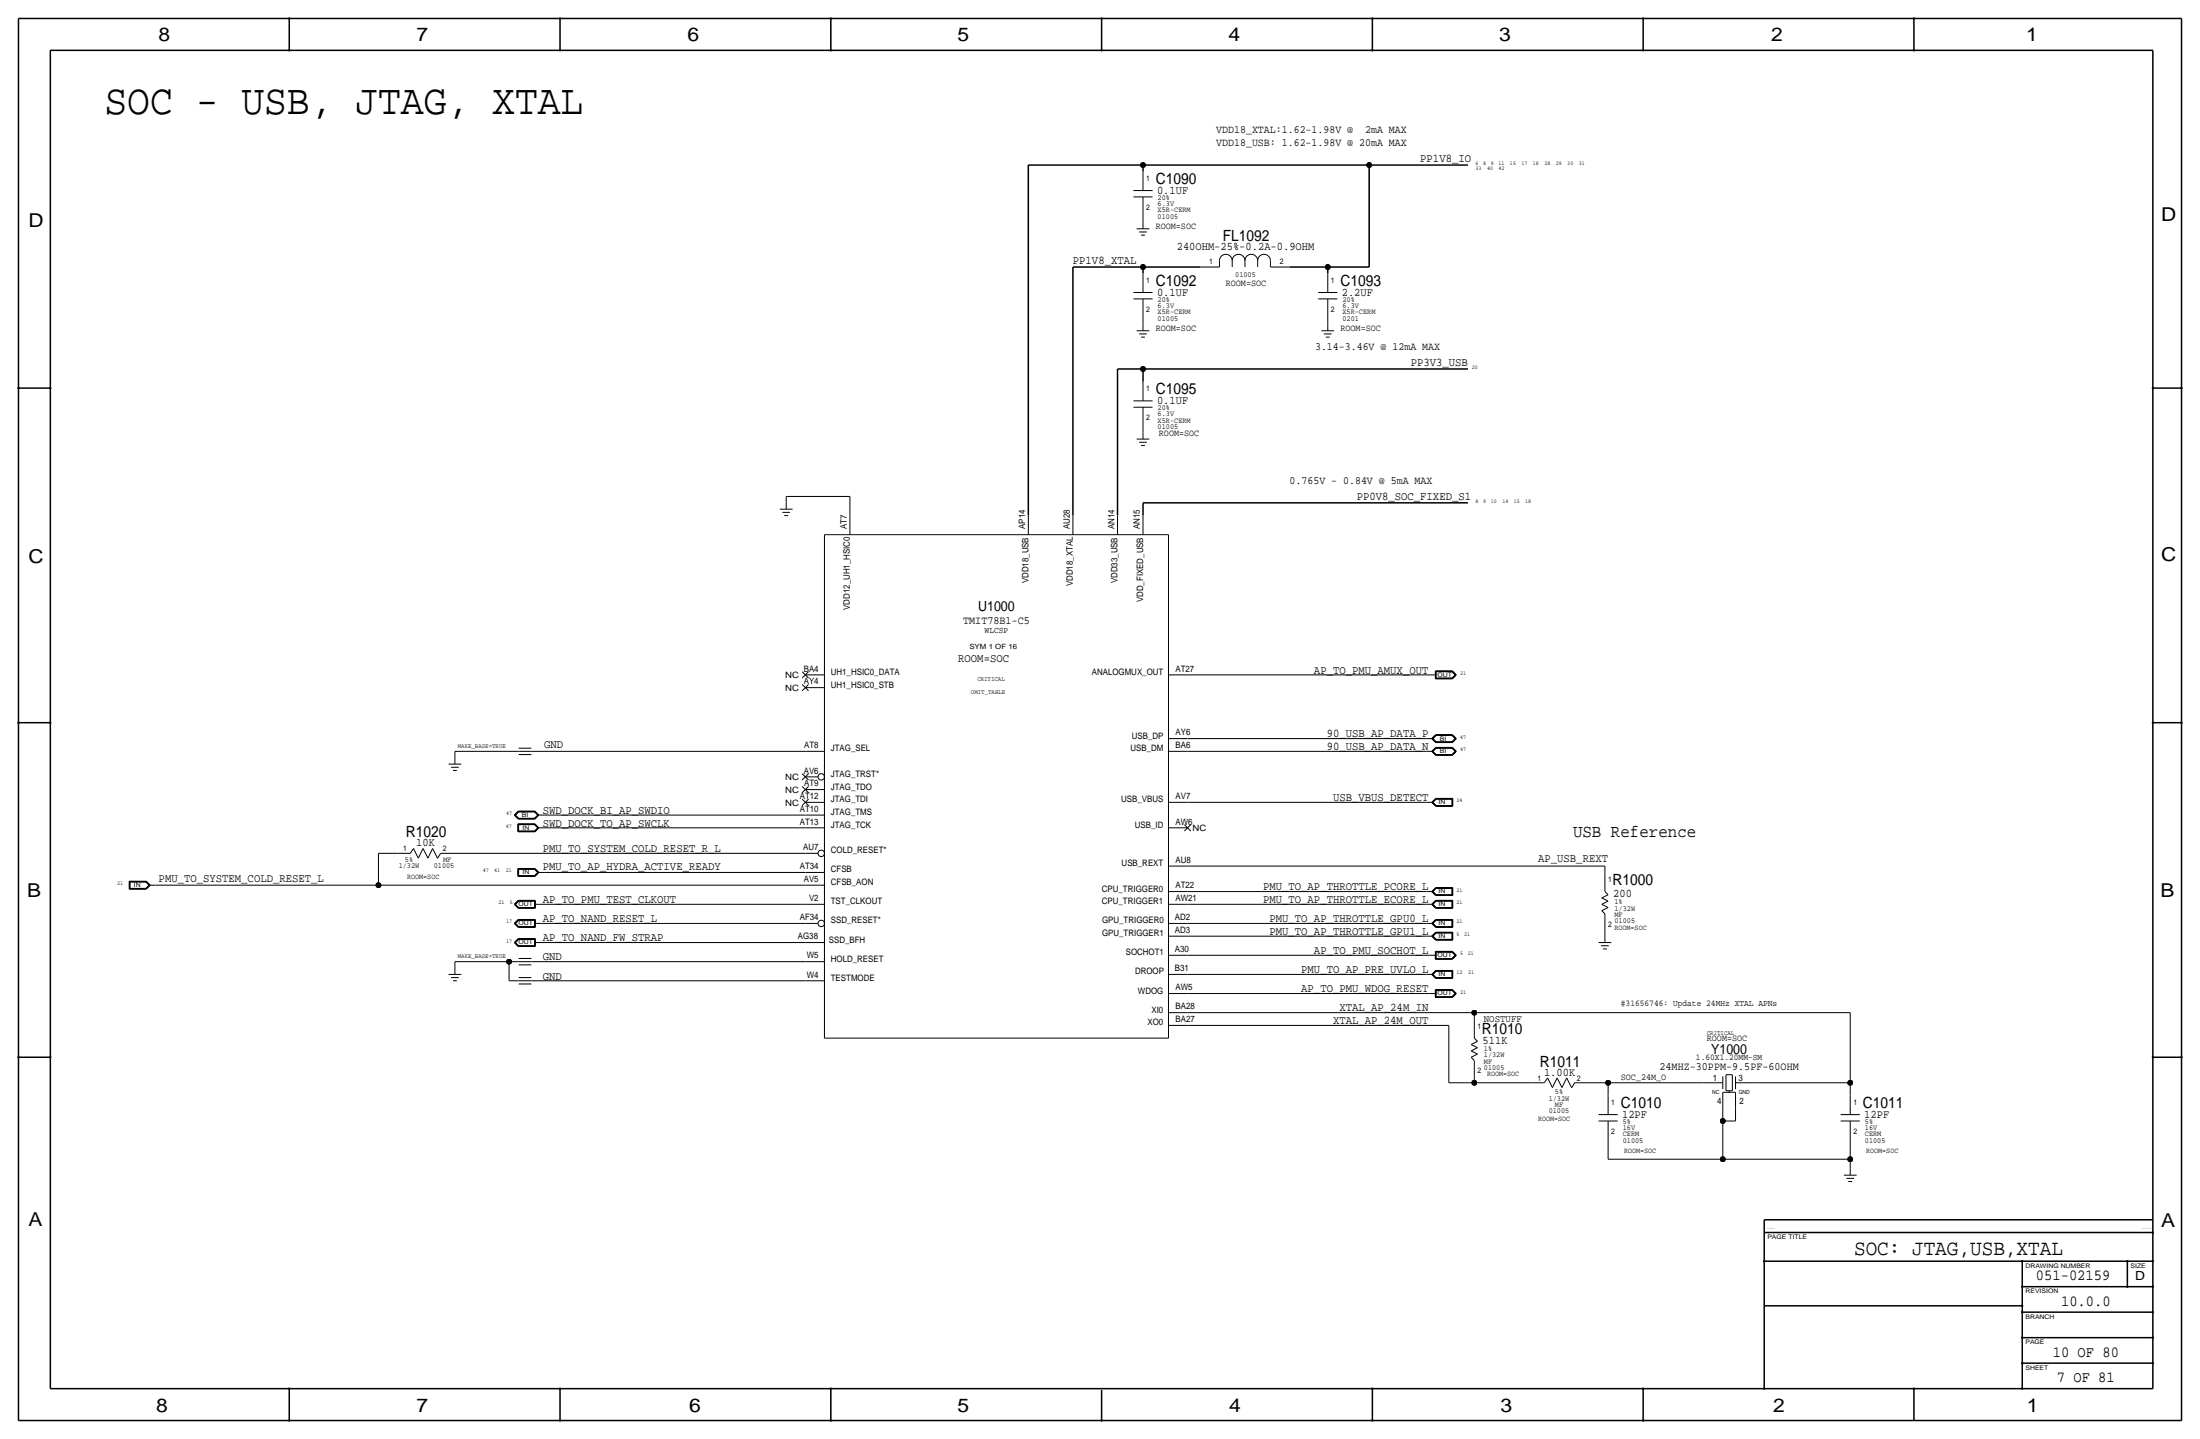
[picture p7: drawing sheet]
<svg xmlns="http://www.w3.org/2000/svg" width="877mm" height="574mm" viewBox="0 0 877 574" stroke-linecap="round" stroke-linejoin="round" font-family="sans-serif">
<g fill="none" stroke="#000" stroke-width=".4">
<path d="M451.9 78.5h7.6zM451.9 75.9h7.6zM455.7 68.3v7.6zM455.7 78.5v7.6zM453.1 91.2h5.1zM454.2 92.5h3zM454.9 93.7h1.5zM455.7 86.1v2.5zM455.7 88.6v2.6zM451.9 119.1h7.6zM451.9 116.6h7.6zM455.7 109v7.6z"/>
<path d="M455.7 119.1v7.6zM478.5 106.4h7.7zM486.2 103.9v2.5zM486.2 103.9a2.54 2.54 0 0 1 2.5-2.5 2.54 2.54 0 0 1 2.5 2.5 2.54 2.54 0 0 1 2.6-2.5 2.54 2.54 0 0 1 2.5 2.5 2.54 2.54 0 0 1 2.6-2.5 2.54 2.54 0 0 1 2.5 2.5 2.54 2.54 0 0 1 2.5-2.5 2.54 2.54 0 0 1 2.6 2.5M491.2 103.9v2.5zM496.3 103.9v2.5zM501.4 103.9v2.5zM506.5 106.4h7.6zM506.5 103.9v2.5zM525.5 119.1h7.6zM525.5 116.6h7.6zM529.3 109v7.6z"/>
<path d="M529.3 119.1v7.6zM453.1 131.8h5.1zM454.2 133.1h3zM454.9 134.4h1.5zM455.7 126.7v2.6zM455.7 129.3v2.5zM526.8 131.8h5.1zM527.8 133.1h3.1zM528.6 134.4h1.5zM529.3 126.7v2.6zM529.3 129.3v2.5zM451.9 159.8h7.6z"/>
<path d="M455.7 152.1v7.7zM451.9 162.3h7.6zM453.1 175h5.1zM454.2 176.3h3zM454.9 177.5h1.5zM455.7 169.9v2.6zM455.7 162.3v7.6zM455.7 172.5v2.5zM313.4 197.9h25.4zM313.4 197.9v2.5zM338.8 197.9v7.6zM310.9 202.9h5.1z"/>
<path d="M311.9 204.2h3.1zM312.7 205.5h1.5zM313.4 200.4v2.5zM328.7 213.1h137.1zM328.7 213.1v200.7zM338.8 205.5v7.6zM410 205.5v7.6zM427.7 205.5v7.6zM445.5 205.5v7.6zM455.7 205.5v7.6zM465.8 213.1v200.7zM319.8 272.8l2.5 2.5z"/>
<path d="M319.8 267.7l2.5 2.6zM321.1 274.1h7.6zM321.1 269h7.6zM322.3 272.8l-2.5 2.5zM322.3 267.7l-2.5 2.6zM465.8 269h7.7zM473.5 269h96.5zM570 269h2.5zM572.2 267.4h6.8zM572.2 270.6h6.8zM572.2 267.4v3.2zM572.3 267.5v3z"/>
<path d="M572.3 270.5h6.7zM572.3 267.5h6.7zM572.4 267.6h6.5zM572.4 267.6v2.8zM572.4 270.4h6.5zM572.5 267.7h6.4zM572.5 267.7v2.6zM572.5 270.3h6.4zM578.9 267.7l1.2 1.3zM578.9 270.3l1.2-1.3zM578.9 267.6l1.4 1.4zM579 267.5l1.4 1.5z"/>
<path d="M579 270.5l1.4-1.5zM579 267.4l1.6 1.6zM580.3 269l-1.4 1.4zM580.6 269l-1.6 1.6zM181.4 299.5h25.4zM181.4 299.5v2.5zM206.8 299.5h5zM206.8 298.2h5zM211.8 299.5h109.3zM321.1 299.5h7.6zM465.8 294.4h7.7zM465.8 299.5h7.7z"/>
<path d="M473.5 299.5h95.2zM473.5 294.4h95.2zM568.7 299.5h2.5zM568.7 294.4h2.5zM570.8 294.4l1.6-1.6zM570.8 299.5l1.6 1.5zM570.8 294.4l1.6 1.6zM570.9 299.5l1.5 1.4zM570.9 294.4l1.5 1.5zM570.9 299.5l1.5-1.5zM570.9 294.4l1.5-1.5zM571.1 294.4l1.4-1.4z"/>
<path d="M571.1 299.5l1.4 1.3zM571.1 294.4l1.4 1.4zM571.2 299.5l1.3 1.2zM571.2 294.4l1.3 1.3zM571.2 299.5l1.3-1.3zM571.2 294.4l1.3-1.3zM572.4 297.9l-1.6 1.6zM572.4 297.9h6.6zM572.4 292.8h6.6zM572.4 296h6.6zM572.4 295.9h6.6zM572.4 298h6.6z"/>
<path d="M572.4 292.9h6.6zM572.5 298.1h6.4zM572.5 293h6.4zM572.5 298.1l-1.4 1.4zM572.5 295.8h6.4zM572.5 298.2h6.4zM572.5 295.7h6.4zM572.5 293.1h6.4zM578.9 298.2l1.2 1.3zM578.9 293.1l1.2 1.3zM578.9 295.7l1.2-1.3zM578.9 295.8l1.4-1.4z"/>
<path d="M578.9 298.1l1.4 1.4zM578.9 293l1.4 1.4zM579 298l1.4 1.5zM579 292.9l1.4 1.5zM579 295.9l1.4-1.5zM579 297.9l1.6 1.6zM579 292.8l1.6 1.6zM580.6 299.5l-1.6 1.5zM580.6 294.4l-1.6 1.6zM178.8 304.5h5.1zM179.8 305.8h3.1zM180.6 307.1h1.5z"/>
<path d="M181.4 302v2.5zM206.8 300.7h5zM319.8 318.5l2.5 2.6zM319.8 313.4l2.5 2.6zM319.8 308.4l2.5 2.5zM321.1 319.8h7.6zM321.1 314.7h7.6zM321.1 309.6h5zM322.3 318.5l-2.5 2.6zM322.3 313.4l-2.5 2.6zM322.3 308.4l-2.5 2.5zM465.8 319.8h7.7z"/>
<path d="M473.5 319.8h95.2zM568.7 319.8h2.5zM570.8 319.8l1.6 1.6zM570.9 319.8l1.5 1.5zM570.9 319.8l1.5-1.5zM571.1 319.8l1.4 1.4zM571.2 319.8l1.3 1.3zM571.2 319.8l1.3-1.3zM572.4 318.2l-1.6 1.6zM572.4 318.2h6.8zM572.4 301h6.6zM572.4 318.3h6.7z"/>
<path d="M572.4 300.9h6.6zM572.5 318.4l-1.4 1.4zM572.5 318.4h6.5zM572.5 300.8h6.4zM572.5 318.5h6.4zM572.5 300.7h6.4zM578.9 318.5v2.6zM578.9 300.7l1.2-1.2zM578.9 300.8l1.4-1.3zM579 318.4v2.8zM579 300.9l1.4-1.4zM579.1 318.3v3z"/>
<path d="M579.2 318.2v3.2zM164.8 338.2l-1.2 1.9zM164.8 338.2l2 3.8zM168.7 338.2l1.9 3.8zM168.7 338.2l-1.9 3.8zM172.5 338.2l-1.9 3.8zM172.5 338.2l1.9 3.8zM205 324.9l1.6 1.5zM205 324.9l1.6-1.6zM205.2 324.9l1.5 1.4zM205.2 324.9l1.5-1.5zM205.3 324.9l1.4-1.4z"/>
<path d="M205.3 324.9l1.4 1.3zM205.5 324.9l1.3-1.3zM205.5 324.9l1.3 1.2zM206.5 328.4v3.1zM206.5 331.5h6.8zM206.5 328.4h6.8zM206.6 328.5h6.6zM206.6 328.5v2.9zM206.6 331.4h6.6zM206.6 326.4h6.7zM206.6 323.3h6.7zM206.7 323.4h6.5z"/>
<path d="M206.7 328.6v2.7zM206.7 331.3h6.5zM206.7 326.3h6.5zM206.7 328.6h6.5zM206.7 326.2h6.5zM206.7 323.5h6.5zM206.8 328.7h6.3zM206.8 328.7v2.5zM206.8 331.2h6.3zM206.8 326.1h6.3zM206.8 323.6h6.3zM213.1 328.7l1.3 1.2z"/>
<path d="M213.1 323.6l1.3 1.3zM213.1 331.2l1.3-1.3zM213.1 326.1l1.3-1.2zM213.2 326.2l1.3-1.3zM213.2 328.6l1.3 1.3zM213.2 323.5l1.3 1.4zM213.2 331.4l1.5-1.5zM213.2 326.3l1.5-1.4zM213.2 328.5l1.5 1.4zM213.2 323.4l1.5 1.5zM213.3 328.4l1.5 1.5zM213.3 323.3l1.5 1.6z"/>
<path d="M213.3 331.5l1.5-1.6zM213.3 326.4l1.5-1.5zM214.4 329.9h2.5zM214.4 324.9h2.5zM214.5 329.9l-1.3 1.4zM216.9 329.9h104.2zM216.9 324.9h104.2zM321.1 324.9h7.6zM321.1 329.9h7.6zM465.8 329.9h7.7zM472.2 328.7l2.5 2.5zM474.7 328.7l-2.5 2.5z"/>
<path d="M572.4 321.4h6.8zM572.4 321.3h6.7zM572.5 321.2h6.5zM572.5 321.1h6.4zM51.5 351.2h6.8zM51.5 351.2v3.2zM51.5 354.4h6.8zM51.6 351.3h6.7zM51.6 351.3v3zM51.6 354.3h6.7zM51.7 351.4v2.8zM51.7 354.2h6.5z"/>
<path d="M51.7 351.4h6.5zM51.8 351.5h6.4zM51.8 351.5v2.6zM51.8 354.1h6.4zM58.2 351.5l1.2 1.3zM58.2 354.1l1.2-1.3zM58.2 354.2l1.4-1.4zM58.2 351.4l1.4 1.4zM58.3 351.3l1.4 1.5zM58.3 354.4l1.6-1.6zM58.3 351.2l1.6 1.6zM59.4 352.8h2.6z"/>
<path d="M59.7 352.8l-1.4 1.5zM62 352.8h88.9zM150.9 340.1v12.7zM150.9 340.1h7.6zM150.9 352.8h170.2zM158.5 340.1h5.1zM175.7 340.1l-1.3 2zM175.7 340.1h5.7zM181.4 340.1h139.7zM206.5 346.2v3.1zM206.5 349.3h6.8zM206.5 346.2h6.8z"/>
<path d="M206.6 346.3h6.6zM206.6 346.3v2.9zM206.6 349.2h6.6zM206.6 358.9h6.8zM206.7 346.4v2.7zM206.7 349.1h6.5zM206.7 359h6.6zM206.7 346.4h6.5zM206.7 359l-1.5 1.4zM206.7 359.1h6.5zM206.8 346.5h6.3zM206.8 346.5v2.5z"/>
<path d="M206.8 349h6.3zM206.8 359.2h6.3zM213.1 346.5l1.3 1.2zM213.1 349l1.3-1.3zM213.1 359.2v2.5zM213.2 346.4l1.3 1.3zM213.2 349.2l1.5-1.5zM213.2 359.1v2.7zM213.2 346.3l1.5 1.4zM213.3 346.2l1.5 1.5zM213.3 349.3l1.5-1.6zM213.3 359v2.9z"/>
<path d="M213.4 358.9v3.1zM214.4 347.7h2.5zM214.5 347.7l-1.3 1.4zM216.9 347.7h104.2zM321.1 340.1h5zM321.1 352.8h7.6zM321.1 347.7h7.6zM465.8 355.3h7.7zM465.8 345.2h7.7zM473.5 355.3h95.2zM473.5 345.2h166.3zM568.7 355.3h2.5z"/>
<path d="M570.8 355.3l1.6 1.6zM570.9 355.3l1.5 1.5zM570.9 355.3l1.5-1.4zM571.1 355.3l1.4 1.4zM571.2 355.3l1.3 1.3zM571.2 355.3l1.3-1.2zM572.4 358.9l-1.6 1.5zM572.4 353.8l-1.6 1.5zM572.4 356.9h6.8zM572.4 358.9h6.8zM572.4 353.8h6.8zM572.4 359h6.7z"/>
<path d="M572.4 353.9h6.7zM572.4 356.8h6.7zM572.5 359.1l-1.4 1.3zM572.5 354l-1.4 1.3zM572.5 356.7h6.5zM572.5 359.1h6.5zM572.5 354h6.5zM572.5 359.2h6.4zM572.5 354.1h6.4zM572.5 356.6h6.4zM578.9 359.2v2.5zM578.9 354.1v2.5z"/>
<path d="M579 359.1v2.7zM579 354v2.7zM579.1 359v2.9zM579.1 353.9v2.9zM579.2 358.9v3.1zM579.2 353.8v3.1zM638.6 357.9l2.5 1.3zM638.6 357.9l2.5-1.3zM639.8 355.3l1.3 1.3zM639.8 345.2v2.5zM639.8 347.7v7.6zM205 375.7l1.6 1.5z"/>
<path d="M205 368l1.6 1.6zM205 360.4l1.6 1.6zM205 375.7l1.6-1.6zM205 368l1.6-1.5zM205 360.4l1.6-1.5zM205.2 375.7l1.5 1.4zM205.2 368l1.5 1.5zM205.2 360.4l1.5 1.5zM205.2 375.7l1.5-1.5zM205.2 368l1.5-1.4zM205.3 375.7l1.4-1.4zM205.3 368l1.4-1.3z"/>
<path d="M205.3 360.4l1.4-1.3zM205.3 375.7l1.4 1.3zM205.3 368l1.4 1.4zM205.3 360.4l1.4 1.4zM205.5 375.7l1.3-1.3zM205.5 368l1.3-1.2zM205.5 360.4l1.3-1.2zM205.5 375.7l1.3 1.2zM205.5 368l1.3 1.3zM205.5 360.4l1.3 1.3zM206.6 377.2h6.8zM206.6 369.6h6.8z"/>
<path d="M206.6 362h6.8zM206.6 374.1h6.8zM206.6 366.5h6.8zM206.7 374.2h6.6zM206.7 366.6h6.6zM206.7 377.1h6.6zM206.7 369.5h6.6zM206.7 361.9h6.6zM206.7 374.3h6.5zM206.7 366.7h6.5zM206.7 377h6.5zM206.7 369.4h6.5z"/>
<path d="M206.7 361.8h6.5zM206.8 374.4h6.3zM206.8 376.9h6.3zM206.8 366.8h6.3zM206.8 369.3h6.3zM206.8 361.7h6.3zM213.1 374.4v2.5zM213.1 366.8v2.5zM213.1 375.7h2.5zM213.1 368h2.5zM213.1 360.4h2.5zM213.2 374.3v2.7z"/>
<path d="M213.2 366.7v2.7zM213.3 374.2v2.9zM213.3 366.6v2.9zM213.4 374.1v3.1zM213.4 366.5v3.1zM215.6 368h105.5zM215.6 360.4h105.5zM215.6 375.7h105.5zM321.1 375.7h7.6zM321.1 368h5zM321.1 360.4h7.6zM465.8 360.4h7.7z"/>
<path d="M465.8 368h7.7zM465.8 373.1h7.7zM473.5 373.1h95.2zM473.5 368h95.2zM473.5 360.4h95.2zM568.7 373.1h2.5zM568.7 360.4h2.5zM568.7 368h2.5zM570.8 373.1l1.6 1.6zM570.8 360.4l1.6 1.6zM570.8 368l1.6 1.6zM570.9 373.1l1.5 1.5z"/>
<path d="M570.9 360.4l1.5 1.5zM570.9 368l1.5 1.5zM570.9 373.1l1.5-1.4zM570.9 360.4l1.5-1.4zM570.9 368l1.5-1.4zM571.1 373.1l1.4 1.4zM571.1 360.4l1.4 1.4zM571.1 368l1.4 1.4zM571.2 373.1l1.3 1.3zM571.2 360.4l1.3 1.3zM571.2 368l1.3 1.3zM571.2 373.1l1.3-1.2z"/>
<path d="M571.2 360.4l1.3-1.2zM571.2 368l1.3-1.2zM572.2 379.2h6.8zM572.2 379.2v3.1zM572.3 379.3v2.9zM572.3 379.3h6.7zM572.4 371.6l-1.6 1.5zM572.4 366.5l-1.6 1.5zM572.4 374.7h6.8zM572.4 362h6.8zM572.4 369.6h6.8zM572.4 371.6h6.8z"/>
<path d="M572.4 366.5h6.8zM572.4 379.4h6.5zM572.4 371.7h6.7zM572.4 366.6h6.7zM572.4 379.4v2.7zM572.4 374.6h6.7zM572.4 361.9h6.7zM572.4 369.5h6.7zM572.5 371.8l-1.4 1.3zM572.5 366.7l-1.4 1.3zM572.5 374.5h6.5zM572.5 361.8h6.5z"/>
<path d="M572.5 369.4h6.5zM572.5 371.8h6.5zM572.5 366.7h6.5zM572.5 371.9h6.4zM572.5 374.4h6.4zM572.5 361.7h6.4zM572.5 366.8h6.4zM572.5 369.3h6.4zM572.5 379.5h6.4zM572.5 379.5v2.5zM578.9 379.5l1.2 1.2zM578.9 371.9v2.5z"/>
<path d="M578.9 366.8v2.5zM578.9 379.4l1.4 1.3zM579 379.3l1.4 1.4zM579 371.8v2.7zM579 366.7v2.7zM579 379.2l1.6 1.5zM579.1 371.7v2.9zM579.1 366.6v2.9zM579.2 371.6v3.1zM579.2 366.5v3.1zM637.3 375.7h5.1zM638.3 376.9h3z"/>
<path d="M638.6 363l1.2 1.2zM638.6 360.4l2.5 1.3zM638.6 363l2.5-1.3zM638.6 360.4l2.5-1.2zM639.1 378.2h1.5zM639.8 370.6v2.5zM639.8 373.1v2.6zM639.8 364.2v6.4zM178.8 388.4h5.1zM179.8 389.6h3.1zM180.6 390.9h1.5zM181.4 383.3v2.5z"/>
<path d="M181.4 385.8v2.6zM181.4 383.3h21.5zM202.9 383.3h3.9zM202.9 383.3v7.6zM202.9 390.9h3.9zM206.8 392.2h5zM206.8 390.9h5zM206.8 389.6h5zM206.8 384.6h5zM206.8 383.3h5zM206.8 382h5zM211.8 390.9h109.3z"/>
<path d="M211.8 383.3h109.3zM321.1 390.9h7.6zM321.1 383.3h7.6zM465.8 388.4h7.7zM465.8 380.7h7.7zM465.8 396h7.7zM473.5 380.7h96.5zM473.5 388.4h95.2zM473.5 396h96.5zM568.7 388.4h2.5zM570 380.7h2.5zM570 396h2.5z"/>
<path d="M570.8 388.4l1.6-1.6zM570.8 388.4l1.6 1.5zM570.9 388.4l1.5 1.4zM570.9 388.4l1.5-1.5zM571.1 388.4l1.4-1.4zM571.1 388.4l1.4 1.3zM571.2 388.4l1.3 1.2zM571.2 388.4l1.3-1.3zM572.2 394.4h6.8zM572.2 382.3h6.8zM572.2 397.6h6.8zM572.2 394.4v3.2z"/>
<path d="M572.3 382.2h6.7zM572.3 394.5v3zM572.3 397.5h6.7zM572.3 394.5h6.7zM572.4 389.9h6.8zM572.4 386.8h6.8zM572.4 394.6h6.5zM572.4 386.9h6.7zM572.4 382.1h6.5zM572.4 394.6v2.8zM572.4 397.4h6.5zM572.4 389.8h6.7z"/>
<path d="M572.5 389.7h6.5zM572.5 387h6.5zM572.5 387.1h6.4zM572.5 389.6h6.4zM572.5 382h6.4zM572.5 394.7h6.4zM572.5 394.7v2.6zM572.5 397.3h6.4zM578.9 394.7l1.2 1.3zM578.9 387.1v2.5zM578.9 382l1.2-1.3zM578.9 397.3l1.2-1.3z"/>
<path d="M578.9 394.6l1.4 1.4zM579 394.5l1.4 1.5zM579 387v2.7zM579 382.2l1.4-1.5zM579 397.5l1.4-1.5zM579 382.3l1.6-1.6zM579 397.6l1.6-1.6zM579 394.4l1.6 1.6zM579.1 386.9v2.9zM579.2 386.8v3.1zM580.3 380.7l-1.4 1.4zM580.3 396l-1.4 1.4z"/>
<path d="M328.7 413.8h137.1zM465.8 408.7h7.7zM465.8 403.6h7.7zM473.5 403.6h114.3zM473.5 408.7h104.1zM577.6 408.7v22.8zM586.5 418.8l2.5 1.3zM586.5 416.3l2.5 1.3zM586.5 416.3l2.5-1.3zM586.5 418.8l2.5-1.2zM587.8 403.6h149.8zM587.8 403.6v2.5z"/>
<path d="M587.8 406.1v7.7zM587.8 413.8l1.2 1.2zM737.6 403.6v27.9zM577.6 431.5h10.2zM586.5 421.4l1.3 1.3zM586.5 421.4l2.5-1.3zM587.8 429v2.5zM587.8 422.7v6.3zM587.8 431.5h22.8zM610.6 431.5h5.1zM617 429.6l1.9 3.9zM617 429.6l-1.3 1.9z"/>
<path d="M620.8 429.6l-1.9 3.9zM620.8 429.6l1.9 3.9zM624.6 429.6l-1.9 3.9zM624.6 429.6l1.9 3.9zM627.8 431.5l-1.3 2.1zM627.8 431.5h5.7zM633.5 431.5h7.6zM641.1 431.5h38.1zM641.1 431.5v5.1zM641.1 436.6v7.6zM679.2 431.5h7.6zM686.8 435.4v6.3z"/>
<path d="M686.8 429v5.1zM686.8 435.4h5.1zM688.1 428.3h2.5zM688.1 428.3v6.4zM688.1 434.7h2.5zM689.4 434.7v.7zM690.6 428.3v6.4zM691.9 431.5h7.6zM691.9 435.4v6.3zM691.9 429v5.1zM699.5 431.5h38.1zM737.6 431.5v5.1z"/>
<path d="M737.6 436.6v7.6zM637.3 446.8h7.6zM637.3 444.2h7.6zM641.1 454.4v7.6zM641.1 446.8v7.6zM686.8 446.8v15.2zM686.8 441.7v5.1zM686.8 446.8h5.1zM691.9 441.7v5.1zM733.8 446.8h7.6zM733.8 444.2h7.6zM737.6 454.4v7.6z"/>
<path d="M737.6 446.8v7.6zM641.1 462h45.7zM686.8 462h50.8zM735.1 468.4h5.1zM736.1 469.6h3zM736.9 470.9h1.5zM737.6 462v3.8zM737.6 465.8v2.6z"/>
<circle cx="327.4" cy="309.6" r="1.28"/>
<circle cx="327.4" cy="340.1" r="1.28"/>
<circle cx="327.4" cy="368.1" r="1.28"/>
</g>
<g fill="none" stroke="#000" stroke-width=".6" stroke-linecap="butt">
<path d="M7.4 7.4v558.8zM7.4 7.4h862.3zM115.3 7.4v12.7zM223.3 7.4v12.7zM331.2 7.4v12.7zM439.2 7.4v12.7zM547.1 7.4v12.7zM655.1 7.4v12.7zM763 7.4v12.7zM869.7 7.4v558.8zM20.1 20.1h838.2zM20.1 20.1v533.4z"/>
<path d="M858.3 20.1v533.4zM410 65.8h45.7zM410 65.8v139.7zM455.7 65.8h90.1zM455.7 65.8v2.5zM545.8 65.8h39.4zM545.8 65.8v40.6zM427.7 106.4h28zM427.7 106.4v99.1zM455.7 106.4h22.8zM455.7 106.4v2.6zM514.1 106.4h15.2z"/>
<path d="M529.3 106.4h16.5zM529.3 106.4v2.6zM7.4 154.7h12.7zM445.5 147.1v58.4zM445.5 147.1h10.2zM455.7 147.1h129.5zM455.7 147.1v5zM858.3 154.7h11.4zM455.7 200.4h129.5zM455.7 200.4v5.1zM7.4 288h12.7zM858.3 288h11.4z"/>
<path d="M7.4 421.4h12.7zM858.3 421.4h11.4zM703.3 491.2h155zM703.3 486.2v5zM703.3 486.2h155zM703.3 491.2v62.3zM703.3 502.7h155zM806.2 512.8h52.1zM806.2 502.7v50.8zM848.1 502.7v10.1zM703.3 520.4h102.9zM806.2 533.1h52.1z"/>
<path d="M806.2 523h52.1zM20.1 553.5h838.2zM115.3 553.5v12.7zM223.3 553.5v12.7zM331.2 553.5v12.7zM439.2 554v12.2zM547.1 553.5v12.7zM655.1 553.5v12.7zM763 553.5v12.7zM806.2 543.3h52.1zM7.4 566.2h862.3z"/>
</g>
<g fill="#000" stroke="#000" stroke-width=".4">
<path d="M115.1 7.2h.4v.3h-.4zM115.1 19.9h.4v.3h-.4zM223.1 7.2h.4v.3h-.4zM223.1 19.9h.4v.3h-.4zM331 19.9h.4v.3h-.4zM331 7.2h.4v.3h-.4zM439 7.2h.4v.3h-.4zM439 19.9h.4v.3h-.4zM546.9 7.2h.4v.3h-.4zM546.9 19.9h.4v.3h-.4zM654.9 19.9h.4v.3h-.4zM654.9 7.2h.4v.3h-.4z"/>
<path d="M762.8 19.9h.4v.3h-.4zM762.8 7.2h.4v.3h-.4zM7.2 154.5h.4v.4h-.4zM19.9 154.5h.4v.4h-.4zM858.1 154.5h.4v.4h-.4zM869.5 154.5h.4v.4h-.4zM7.2 287.9h.4v.3h-.4zM19.9 287.9h.4v.3h-.4zM858.1 287.9h.4v.3h-.4zM869.5 287.9h.4v.3h-.4zM7.2 421.2h.4v.4h-.4zM19.9 421.2h.4v.4h-.4z"/>
<path d="M858.1 421.2h.4v.4h-.4zM869.5 421.2h.4v.4h-.4zM858.1 491.1h.4v.3h-.4zM703.1 502.5h.4v.3h-.4zM806 502.5h.4v.3h-.4zM806 512.7h.4v.3h-.4zM847.9 512.7h.4v.3h-.4zM847.9 502.5h.4v.3h-.4zM858.1 502.5h.4v.3h-.4zM858.1 512.7h.4v.3h-.4zM806 520.3h.4v.3h-.4zM806 522.8h.4v.4h-.4z"/>
<path d="M806 533h.4v.3h-.4zM858.1 522.8h.4v.4h-.4zM858.1 533h.4v.3h-.4zM115.1 553.3h.4v.3h-.4zM223.1 553.3h.4v.3h-.4zM331 553.3h.4v.3h-.4zM546.9 553.3h.4v.3h-.4zM654.9 553.3h.4v.3h-.4zM703.1 553.3h.4v.3h-.4zM762.8 553.3h.4v.3h-.4zM806 543.1h.4v.4h-.4zM806 553.3h.4v.3h-.4z"/>
<path d="M858.1 543.1h.4v.4h-.4zM115.1 566h.4v.3h-.4zM223.1 566h.4v.3h-.4zM331 566h.4v.3h-.4zM439 566h.4v.3h-.4zM546.9 566h.4v.3h-.4zM654.9 566h.4v.3h-.4z"/>
<circle cx="455.7" cy="65.8" r="1.02"/>
<circle cx="545.8" cy="65.8" r="1.02"/>
<circle cx="455.7" cy="106.4" r="1.02"/>
<circle cx="529.3" cy="106.4" r="1.02"/>
<circle cx="455.7" cy="147.1" r="1.02"/>
<circle cx="150.9" cy="352.8" r="1.02"/>
<circle cx="202.9" cy="383.3" r="1.02"/>
<circle cx="587.8" cy="403.6" r="1.02"/>
<circle cx="587.8" cy="431.5" r="1.02"/>
<circle cx="641.1" cy="431.5" r="1.02"/>
<circle cx="737.6" cy="431.5" r="1.02"/>
<circle cx="686.8" cy="446.8" r="1.02"/>
<circle cx="686.8" cy="462" r="1.02"/>
<circle cx="737.6" cy="462" r="1.02"/>
</g>
<text font-size="17" x="41.7" y="45.5">SOC - USB, JTAG, XTAL</text>
<text font-size="8.6" x="739.2" y="500.1">SOC: JTAG,USB,XTAL</text>
<g font-size="7.6">
<text x="63.2" y="16.5">8</text>
<text x="166.1" y="16.5">7</text>
<text x="274.1" y="16.5">6</text>
<text x="381.8" y="16.5">5</text>
<text x="489.7" y="16.5">4</text>
<text x="597.7" y="16.5">3</text>
<text x="706.1" y="16.5">2</text>
<text x="807.7" y="16.5">1</text>
<text x="861.6" y="88.1">D</text>
<text x="11.4" y="90.4">D</text>
<text x="11.4" y="224.3">C</text>
<text x="861.6" y="223.8">C</text>
<text x="10.9" y="357.6">B</text>
<text x="861.3" y="357.4">B</text>
<text x="11.4" y="488.4">A</text>
<text x="861.6" y="489.2">A</text>
<text x="62.2" y="562.6">8</text>
<text x="166.1" y="562.6">7</text>
<text x="274.8" y="562.6">6</text>
<text x="381.8" y="562.6">5</text>
<text x="490" y="562.6">4</text>
<text x="598.2" y="562.6">3</text>
<text x="706.9" y="562.6">2</text>
<text x="808" y="562.6">1</text>
</g>
<text font-size="7.1" x="627.1" y="333.8">USB Reference</text>
<g font-size="6.2">
<text x="460.7" y="73.4">C1090</text>
<text x="487.5" y="96">FL1092</text>
<text x="460.7" y="114">C1092</text>
<text x="534.4" y="114">C1093</text>
<text x="460.7" y="157.2">C1095</text>
<text x="161.8" y="333.8">R1020</text>
<text x="642.9" y="352.5">R1000</text>
<text x="590.8" y="412.2">R1010</text>
<text x="613.9" y="425.2">R1011</text>
<text x="646.2" y="441.7">C1010</text>
<text x="742.7" y="441.7">C1011</text>
<text x="811.6" y="510.3">051-02159</text>
<text x="821.7" y="520.4">10.0.0</text>
<text x="818.4" y="540.8">10 OF 80</text>
<text x="820" y="550.9">7 OF 81</text>
</g>
<g font-size="5.6">
<text x="389.9" y="243.6">U1000</text>
<text x="682.2" y="420.1">Y1000</text>
</g>
<text font-size="5" x="851.2" y="510.3">D</text>
<g font-size="4.7">
<text x="566.2" y="64.5">PP1V8_IO</text>
<text x="461.3" y="77.2">0.1UF</text>
<text x="469.1" y="99.6">240OHM-25%-0.2A-0.9OHM</text>
<text x="427.7" y="105.1">PP1V8_XTAL</text>
<text x="461.3" y="117.9">0.1UF</text>
<text x="534.9" y="117.9">2.2UF</text>
<text x="562.4" y="145.8">PP3V3_USB</text>
<text x="461.3" y="161">0.1UF</text>
<text x="540.9" y="199.1">PP0V8_SOC_FIXED_S1</text>
<text x="382" y="263.9">ROOM=SOC</text>
<text x="523.8" y="268.5">AP_TO_PMU_AMUX_OUT</text>
<text x="528.9" y="293.9">90_USB_AP_DATA_P</text>
<text x="216.9" y="298.2">GND</text>
<text x="528.9" y="298.9">90_USB_AP_DATA_N</text>
<text x="531.4" y="319.3">USB_VBUS_DETECT</text>
<text x="216.4" y="324.3">SWD_DOCK_BI_AP_SWDIO</text>
<text x="216.4" y="329.4">SWD_DOCK_TO_AP_SWCLK</text>
<text x="165.9" y="337.3">10K</text>
<text x="216.4" y="339.6">PMU_TO_SYSTEM_COLD_RESET_R_L</text>
<text x="216.4" y="346.7">PMU_TO_AP_HYDRA_ACTIVE_READY</text>
<text x="613.2" y="343.4">AP_USB_REXT</text>
<text x="63.2" y="351.5">PMU_TO_SYSTEM_COLD_RESET_L</text>
<text x="216.4" y="359.9">AP_TO_PMU_TEST_CLKOUT</text>
<text x="503.6" y="354.8">PMU_TO_AP_THROTTLE_PCORE_L</text>
<text x="503.6" y="359.9">PMU_TO_AP_THROTTLE_ECORE_L</text>
<text x="643.1" y="357.6">200</text>
<text x="216.4" y="367.5">AP_TO_NAND_RESET_L</text>
<text x="506.1" y="367.5">PMU_TO_AP_THROTTLE_GPU0_L</text>
<text x="216.4" y="375.1">AP_TO_NAND_FW_STRAP</text>
<text x="506.1" y="372.6">PMU_TO_AP_THROTTLE_GPU1_L</text>
<text x="216.4" y="382.8">GND</text>
<text x="523.8" y="380.2">AP_TO_PMU_SOCHOT_L</text>
<text x="518.8" y="387.9">PMU_TO_AP_PRE_UVLO_L</text>
<text x="216.4" y="390.4">GND</text>
<text x="518.8" y="395.5">AP_TO_PMU_WDOG_RESET</text>
<text x="534" y="403.1">XTAL_AP_24M_IN</text>
<text x="531.4" y="408.2">XTAL_AP_24M_OUT</text>
<text x="591.1" y="416.1">511K</text>
<text x="615.6" y="428.8">1.00K</text>
<text x="646.7" y="445.5">12PF</text>
<text x="743.2" y="445.5">12PF</text>
</g>
<g font-size="4.5">
<text x="384" y="248.7">TMIT78B1-C5</text>
<text x="661.6" y="426.5">24MHZ-30PPM-9.5PF-60OHM</text>
</g>
<g font-size="4.4">
<text x="484.9" y="53.1">VDD18_XTAL:1.62-1.98V @</text>
<text x="544.2" y="53.1">2mA MAX</text>
<text x="484.9" y="58.2">VDD18_USB: 1.62-1.98V @ 20mA MAX</text>
<text x="524.3" y="139.5">3.14-3.46V @ 12mA MAX</text>
<text x="514.1" y="192.8">0.765V - 0.84V @ 5mA MAX</text>
</g>
<text font-size="4.1" x="591.5" y="407.4">NOSTUFF</text>
<g font-size="3.8">
<text x="460.8" y="91.2">ROOM=SOC</text>
<text x="488.7" y="114">ROOM=SOC</text>
<text x="460.8" y="131.8">ROOM=SOC</text>
<text x="534.4" y="131.8">ROOM=SOC</text>
<text x="462" y="173.7">ROOM=SOC</text>
<text x="680.5" y="415">ROOM=SOC</text>
<text x="646.2" y="430.3">SOC_24M_O</text>
</g>
<g font-size="3.5">
<text x="337.6" y="210.8" transform="rotate(-90 337.6 210.8)">AT7</text>
<text x="408.7" y="210.8" transform="rotate(-90 408.7 210.8)">AP14</text>
<text x="426.5" y="210.8" transform="rotate(-90 426.5 210.8)">AU28</text>
<text x="444.3" y="210.8" transform="rotate(-90 444.3 210.8)">AN14</text>
<text x="454.4" y="210.8" transform="rotate(-90 454.4 210.8)">AN15</text>
<text x="410" y="232.5" transform="rotate(-90 410 232.5)">VDD18_USB</text>
<text x="427.8" y="233.7" transform="rotate(-90 427.8 233.7)">VDD18_XTAL</text>
<text x="445.5" y="232.5" transform="rotate(-90 445.5 232.5)">VDD33_USB</text>
<text x="338.9" y="243.1" transform="rotate(-90 338.9 243.1)">VDD12_UH1_HSIC0</text>
<text x="455.7" y="240" transform="rotate(-90 455.7 240)">VDD_FIXED_USB</text>
<text x="392.5" y="252.5">WLCSP</text>
<text x="320.4" y="267.7">BA4</text>
<text x="331.2" y="269">UH1_HSIC0_DATA</text>
<text x="435.3" y="269">ANALOGMUX_OUT</text>
<text x="468.6" y="267.7">AT27</text>
<text x="313" y="275.3">NC</text>
<text x="313" y="270.3">NC</text>
<text x="320.4" y="272.8">AY4</text>
<text x="331.2" y="274.1">UH1_HSIC0_STB</text>
<text x="468.6" y="293.1">AY6</text>
<text x="320.6" y="298.2">AT8</text>
<text x="331.2" y="299.5">JTAG_SEL</text>
<text x="450.7" y="299.5">USB_DM</text>
<text x="451.2" y="294.4">USB_DP</text>
<text x="468.6" y="298.2">BA6</text>
<text x="313" y="310.9">NC</text>
<text x="320.4" y="308.3">AV6</text>
<text x="331.2" y="309.6">JTAG_TRST*</text>
<text x="313" y="316">NC</text>
<text x="320.6" y="313.4">AT9</text>
<text x="331.2" y="314.7">JTAG_TDO</text>
<text x="313" y="321.1">NC</text>
<text x="318.9" y="323.6">AT10</text>
<text x="318.9" y="318.5">AT12</text>
<text x="331.2" y="319.8">JTAG_TDI</text>
<text x="447" y="319.8">USB_VBUS</text>
<text x="468.6" y="318.5">AV7</text>
<text x="318.9" y="328.7">AT13</text>
<text x="331.2" y="324.9">JTAG_TMS</text>
<text x="331.2" y="329.9">JTAG_TCK</text>
<text x="452.4" y="329.9">USB_ID</text>
<text x="468.6" y="328.7">AW6</text>
<text x="475.5" y="331.2">NC</text>
<text x="320.3" y="338.8">AU7</text>
<text x="331.2" y="340.1">COLD_RESET*</text>
<text x="318.9" y="346.4">AT34</text>
<text x="331.2" y="347.7">CFSB</text>
<text x="447.2" y="345.2">USB_REXT</text>
<text x="468.6" y="343.9">AU8</text>
<text x="320.4" y="351.5">AV5</text>
<text x="331.2" y="352.8">CFSB_AON</text>
<text x="322.5" y="359.1">V2</text>
<text x="439.3" y="355.3">CPU_TRIGGER0</text>
<text x="468.6" y="359.1">AW21</text>
<text x="468.6" y="354.1">AT22</text>
<text x="331.2" y="360.4">TST_CLKOUT</text>
<text x="439.3" y="360.4">CPU_TRIGGER1</text>
<text x="318.9" y="366.8">AF34</text>
<text x="331.2" y="368">SSD_RESET*</text>
<text x="439.4" y="368">GPU_TRIGGER0</text>
<text x="468.4" y="371.9">AD3</text>
<text x="468.4" y="366.8">AD2</text>
<text x="318.1" y="374.4">AG38</text>
<text x="330.5" y="375.7">SSD_BFH</text>
<text x="439.4" y="373.1">GPU_TRIGGER1</text>
<text x="321.7" y="382">W5</text>
<text x="331.2" y="383.3">HOLD_RESET</text>
<text x="448.8" y="380.7">SOCHOT1</text>
<text x="468.4" y="379.5">A30</text>
<text x="321.7" y="389.6">W4</text>
<text x="452.5" y="388.4">DROOP</text>
<text x="468.4" y="387.1">B31</text>
<text x="331.2" y="390.9">TESTMODE</text>
<text x="453.6" y="396">WDOG</text>
<text x="468.6" y="394.7">AW5</text>
<text x="646.2" y="401.1">#31656746: Update 24MHz XTAL APNs</text>
<text x="459.1" y="403.6">XI0</text>
<text x="468.6" y="407.4">BA27</text>
<text x="468.6" y="402.3">BA28</text>
<text x="457.5" y="408.7">XO0</text>
<text x="676.1" y="422.7">1.60X1.20MM-SM</text>
<text x="682.9" y="431">1</text>
<text x="693.1" y="431">3</text>
<text x="684.6" y="439.9">4</text>
<text x="693.4" y="439.9">2</text>
</g>
<g font-size="3.1">
<text x="456.9" y="72.1">1</text>
<text x="456.9" y="83.6">2</text>
<text x="461.5" y="82">6.3V</text>
<text x="461.5" y="79.8">20%</text>
<text x="461.5" y="87.1">01005</text>
<text x="461.5" y="84.6">X5R-CERM</text>
<text x="482.1" y="105.2">1</text>
<text x="510.3" y="105.2">2</text>
<text x="456.9" y="112.8">1</text>
<text x="492.4" y="110.5">01005</text>
<text x="530.6" y="112.8">1</text>
<text x="456.9" y="124.2">2</text>
<text x="461.5" y="122.7">6.3V</text>
<text x="461.5" y="125.2">X5R-CERM</text>
<text x="461.5" y="120.4">20%</text>
<text x="530.6" y="124.2">2</text>
<text x="535.2" y="122.7">6.3V</text>
<text x="535.2" y="120.4">20%</text>
<text x="535.2" y="125.2">X5R-CERM</text>
<text x="461.5" y="127.8">01005</text>
<text x="535.2" y="127.8">0201</text>
<text x="456.9" y="156">1</text>
<text x="456.9" y="167.4">2</text>
<text x="461.5" y="165.9">6.3V</text>
<text x="461.5" y="163.6">20%</text>
<text x="461.5" y="170.9">01005</text>
<text x="461.5" y="168.4">X5R-CERM</text>
<text x="160.8" y="339.3">1</text>
<text x="176.5" y="339.3">2</text>
<text x="158.9" y="345.9">1/32W</text>
<text x="161.4" y="343.4">5%</text>
<text x="172.9" y="345.9">01005</text>
<text x="176.7" y="343.4">MF</text>
<text x="641.1" y="351.5">1</text>
<text x="643.6" y="363">1/32W</text>
<text x="643.6" y="360.4">1%</text>
<text x="643.6" y="365.5">MF</text>
<text x="641.1" y="369.3">2</text>
<text x="643.6" y="368">01005</text>
<text x="589" y="410">1</text>
<text x="591.6" y="418.8">1%</text>
<text x="591.6" y="421.4">1/32W</text>
<text x="591.6" y="423.9">MF</text>
<text x="589" y="427.7">2</text>
<text x="591.6" y="426.5">01005</text>
<text x="612.9" y="430.8">1</text>
<text x="628.7" y="430.8">2</text>
<text x="619.9" y="436.1">5%</text>
<text x="617.4" y="438.7">1/32W</text>
<text x="617.4" y="443.7">01005</text>
<text x="619.9" y="441.2">MF</text>
<text x="642.4" y="440.4">1</text>
<text x="738.9" y="440.4">1</text>
<text x="646.9" y="448.1">5%</text>
<text x="743.5" y="448.1">5%</text>
<text x="642.4" y="451.9">2</text>
<text x="646.9" y="452.9">CERM</text>
<text x="646.9" y="450.3">16V</text>
<text x="646.9" y="455.4">01005</text>
<text x="738.9" y="451.9">2</text>
<text x="743.5" y="455.4">01005</text>
<text x="743.5" y="450.3">16V</text>
<text x="743.5" y="452.9">CERM</text>
</g>
<g font-size="3">
<text x="162.3" y="350.3">ROOM=SOC</text>
<text x="643.6" y="370.6">ROOM=SOC</text>
<text x="592.8" y="429">ROOM=SOC</text>
<text x="613.2" y="446.8">ROOM=SOC</text>
<text x="647.4" y="459.5">ROOM=SOC</text>
<text x="744" y="459.5">ROOM=SOC</text>
</g>
<text font-size="2.9" x="386.4" y="258.8">SYM 1 OF 16</text>
<g font-size="2.6">
<text x="389.6" y="271.5">CRITICAL</text>
<text x="387.1" y="276.6">OMIT_TABLE</text>
<text x="182.5" y="298.2">MAKE_BASE=TRUE</text>
<text x="182.5" y="382">MAKE_BASE=TRUE</text>
<text x="680.5" y="412.5">CRITICAL</text>
</g>
<g font-size="2.5">
<text x="573" y="269.7">OUT</text>
<text x="574" y="295.1">BI</text>
<text x="574" y="300.2">BI</text>
<text x="573.5" y="320.5">IN</text>
<text x="208" y="325.6">BI</text>
<text x="208.3" y="330.7">IN</text>
<text x="53.3" y="353.6">IN</text>
<text x="208.3" y="348.5">IN</text>
<text x="573.5" y="356.1">IN</text>
<text x="206.8" y="361.2">OUT</text>
<text x="573.5" y="361.2">IN</text>
<text x="206.8" y="368.8">OUT</text>
<text x="573.5" y="368.8">IN</text>
<text x="206.8" y="376.4">OUT</text>
<text x="573.5" y="373.9">IN</text>
<text x="573" y="381.5">OUT</text>
<text x="573.5" y="389.1">IN</text>
<text x="573" y="396.7">OUT</text>
<text x="704.6" y="493.8">PAGE TITLE</text>
<text x="807.5" y="505.2">DRAWING NUMBER</text>
<text x="849.4" y="505.2">SIZE</text>
<text x="807.5" y="515.4">REVISION</text>
<text x="807.5" y="525.5">BRANCH</text>
<text x="807.5" y="535.7">PAGE</text>
<text x="807.5" y="545.8">SHEET</text>
</g>
<g font-size="2.3">
<text x="588.3" y="65.8">6</text>
<text x="591.3" y="65.8">8</text>
<text x="594.4" y="65.8">9</text>
<text x="597.4" y="65.8">11</text>
<text x="602" y="65.8">15</text>
<text x="606.5" y="65.8">17</text>
<text x="611.1" y="65.8">18</text>
<text x="615.7" y="65.8">28</text>
<text x="620.3" y="65.8">29</text>
<text x="624.8" y="65.8">30</text>
<text x="629.4" y="65.8">31</text>
<text x="588.3" y="67.6">33</text>
<text x="592.8" y="67.6">40</text>
<text x="597.4" y="67.6">42</text>
<text x="586.7" y="147.1">20</text>
<text x="588.3" y="200.4">8</text>
<text x="591.3" y="200.4">9</text>
<text x="594.4" y="200.4">10</text>
<text x="598.9" y="200.4">14</text>
<text x="603.5" y="200.4">15</text>
<text x="608.1" y="200.4">18</text>
<text x="582.1" y="269">21</text>
<text x="582.1" y="299.5">47</text>
<text x="582.1" y="294.4">47</text>
<text x="580.7" y="319.8">24</text>
<text x="201.6" y="329.9">47</text>
<text x="201.7" y="324.9">47</text>
<text x="192.5" y="347.7">47</text>
<text x="197.1" y="347.7">41</text>
<text x="201.6" y="347.7">21</text>
<text x="46.7" y="352.8">21</text>
<text x="580.7" y="355.3">21</text>
<text x="198.7" y="360.4">21</text>
<text x="203.3" y="360.4">5</text>
<text x="580.7" y="360.4">21</text>
<text x="201.7" y="368">17</text>
<text x="580.7" y="368">21</text>
<text x="201.7" y="375.7">17</text>
<text x="580.7" y="373.1">5</text>
<text x="583.7" y="373.1">21</text>
<text x="582.1" y="380.7">5</text>
<text x="585.2" y="380.7">21</text>
<text x="580.7" y="388.4">12</text>
<text x="585.3" y="388.4">21</text>
<text x="582.1" y="396">21</text>
<text x="682.6" y="436.1">NC</text>
<text x="693.2" y="436.1">GND</text>
</g>
<g font-size=".4">
<text x="704.6" y="490">SYNC_MASTER=sync</text>
<text x="854" y="490">SYNC_DATE=04/14/2017</text>
</g>
</svg>
